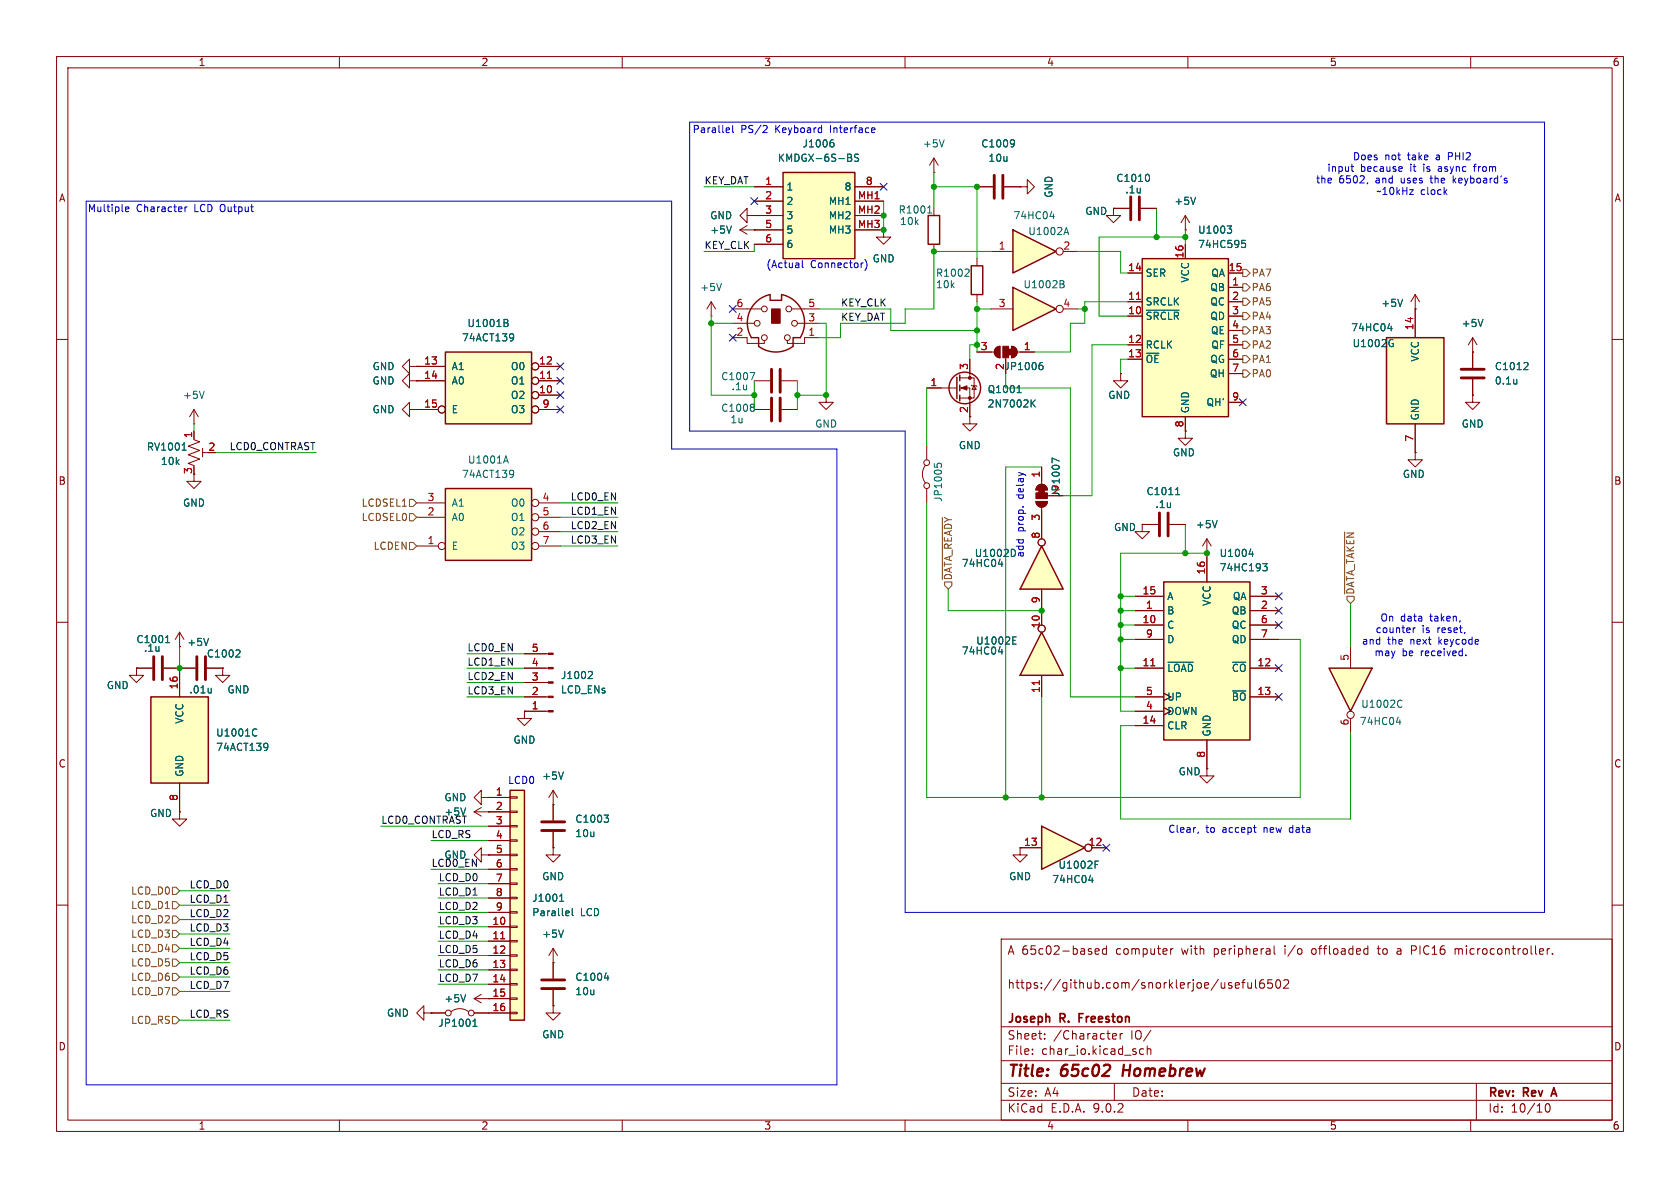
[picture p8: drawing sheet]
<svg xmlns="http://www.w3.org/2000/svg" width="297mm" height="210mm" viewBox="0 0 297 210" stroke-linecap="round" stroke-linejoin="round" font-family="sans-serif">
<g fill="none" stroke="#840000" stroke-width=".18">
<path d="M10 10h277v190h-277zM12 12h273v186h-273zM60 10v2M110 10v2M160 10v2M210 10v2M260 10v2M132.1 38.1v-1.3l-1.3 1.3 1.3 1.3v-1.3h1.2M133.3 38.1h.1M10 60h2M163.8 78.7v2.6M285 60h2"/>
<path d="M163.6 82.3a2.54 2.54 0 0 0 0 3M163.8 86.4v2.5M10 110h2M285 110h2M10 160h2M177 166h108v32h-108zM193.6 168.2l.7-.1-.1-.3-.4-.1-.2 .2 .1 .7h.5M195.6 167.8l-.4-.1-.3 .3v.4l.1 .2h.6M195.6 167.2v1.5M207 167.7v1M207.4 167.7l-.3 .1-.1 .2M217.7 173.8l-.3-.1-.2 .2v.2l.5 .2v.3h-.5"/>
<path d="M218.4 174.2l.7-.1-.1-.3-.4-.1-.2 .2 .1 .7h.5M219.5 173.7h.6M220.1 173.2l-.4 .2v1.3M220.6 173.7l.1 .9 .3 .1 .2-.1M221.2 173.7v1M222 173.2v1.3l.2 .2M223.4 173.2a.59 .59 0 0 0-.7 .6v.6l.1 .2 .4 .1 .3-.1v-.5l-.1-.3h-.4l-.3 .3M224.9 173.2h-.7l-.1 .7 .2-.1h.5l.2 .3-.1 .5-.2 .1-.6-.1M225.2 167.2v1.3l.3 .2M225.7 173.3l.2-.1a.81 .81 0 0 1 .6 .6 .81 .81 0 0 1-.3 .8l-.2 .1a.81 .81 0 0 1-.3-1.4zM227 173.3l.5-.1 .2 .1 .1 .3-.9 1.1h.9M241.4 167.7l.4 .1"/>
<path d="M241.8 168.6l-.4 .1M241.8 167.2v1.5M243.5 167.7h.5M247.5 167.7l-.5 .1M247.5 168.1h-.3a.29 .29 0 0 0-.2 .3 .29 .29 0 0 0 .2 .3h.3M249.5 167.2h.6M249.5 168h.6M257.2 167.7v1M257.8 167.8l-.3-.1-.3 .1M273.5 167.7v1M274 167.7l-.3 .1-.2 .2M274.5 168.6v.1"/>
<path d="M285 160h2M60 198v2M110 198v2M160 198v2M177 194.5h108M177 191.5h108M177 187.5h108M177 181.5h108M182.5 186.3v.1M182.5 185.5v.1M184.7 183.6v.1M184.7 182.8v.1"/>
<path d="M196.7 183.5l.2 .2 .4-.1M196.7 182.9l.2-.2h.3l.2 .2v.2l-.7 .1M197 191.5v3M198 182.7v1M198.5 182.7l-.3 .1-.2 .2M202.2 185.5l-.5-.1-.2 .3v.4l.1 .2h.6M202.8 185.5l.2-.1 .4 .1 .1 .9M202.8 184.9v1.5M210 198v2M260 198v2M261 191.5v6.5M273.3 195.2l.2-.1a.81 .81 0 0 1 .6 .6 .81 .81 0 0 1-.3 .8l-.1 .1a.81 .81 0 0 1-.4-1.4z"/>
<circle cx="163.8" cy="81.8" r=".51"/>
<circle cx="163.8" cy="85.9" r=".51"/>
</g>
<path d="M190.8 179.9h.5M191.5 179.2h-.7v1.5M274.3 193.4h.8M274.7 192.3l-.5 1.5" fill="none" stroke="#840000" stroke-width=".3"/>
<path d="M198.7 188.2l-.3 2" fill="none" stroke="#840000" stroke-width=".4"/>
<path d="M165.2 81.9v.7M165.7 82.4v-.3l.2-.2 .5 .1v.4" fill="none" stroke="#006464" stroke-width=".18"/>
<path d="M201.9 45.7h15.3v28h-15.3z" fill="#ffffc2"/>
<path d="M201.9 45.7h15.3v28h-15.3z" fill="none" stroke="#840000" stroke-width=".25"/>
<g fill="none" stroke="#840000" stroke-width=".18">
<path d="M199.4 48.3h2.5M199.4 53.3h2.5M199.4 55.9h2.5M209.5 43.2v2.5M217.2 48.3h2.5M217.2 53.3h2.5M217.2 55.9h2.5M217.2 50.8h2.5M217.2 58.4h2.5M199.4 61h2.5M199.4 63.5h2.5M209.5 76.2v1.3h1.3l-1.3 1.2-1.2-1.2h1.2"/>
<path d="M209.5 76.2h.1M209.5 73.7v2.5M217.2 61h2.5M217.2 63.5h2.5M217.2 66h2.5M217.2 71.1h2.5M201.9 92.7v1.3h1.3l-1.3 1.3-1.2-1.3h1.2M201.9 92.7h.1M201.9 92.7h2.8M206.8 92.7h2.7M213.4 97.8h.1M213.4 95.3l-.8 1.2"/>
<path d="M213.4 95.3l.7 1.2M213.4 95.3v2.5"/>
</g>
<path d="M200.9 52.9h.7" fill="none" stroke="#a90000" stroke-width=".18"/>
<path d="M216.9 39.9h.8l-.4 .5 .4 .2v.4l-.2 .2h-.4M202.7 54.8h5.8M219.5 42.5h.7M219.7 43h.3l.2 .2v.4l-.5 .2M207.8 87.4h.8M207.9 86.5l.3-.3v1.2M215.2 92l-.4 1.3" fill="none" stroke="#006464" stroke-width=".18"/>
<path d="M205 90.7v4M206.5 90.7v4" fill="none" stroke="#840000" stroke-width=".51"/>
<path d="M245.1 59.7h10.2v15.2h-10.2z" fill="#ffffc2"/>
<path d="M245.1 59.7h10.2v15.2h-10.2z" fill="none" stroke="#840000" stroke-width=".25"/>
<path d="M250.2 54.6v5.1M250.2 74.9v5.1" fill="none" stroke="#840000" stroke-width=".18"/>
<path d="M245.3 58.1h.8M245.9 57.6v.9M246 60l.3 .1M246.1 60.7h.2v.5l-.2 .1" fill="none" stroke="#006464" stroke-width=".18"/>
<path d="M234.9 118.1h7.7l-3.8 7.6z" fill="#ffffc2"/>
<path d="M234.9 118.1h7.7l-3.8 7.6z" fill="none" stroke="#840000" stroke-width=".25"/>
<g fill="none" stroke="#840000" stroke-width=".18">
<path d="M260.3 69.9v1.2h1.3l-1.3 1.3-1.2-1.3h1.2M260.3 69.9h.1M250.2 80v1.3h1.3l-1.3 1.3-1.3-1.3h1.3M250.2 80h.1M238.8 114.3v3.8M238.8 127v2.5"/>
<circle cx="238.8" cy="126.4" r=".63"/>
</g>
<path d="M246.9 127.7h.8M247.5 127.2v.9M247.5 123.8l.3 .1M247.8 124.9l-.3 .1" fill="none" stroke="#006464" stroke-width=".18"/>
<path d="M138.4 30.5h12.7v15.2h-12.7z" fill="#ffffc2"/>
<path d="M138.4 30.5h12.7v15.2h-12.7z" fill="none" stroke="#840000" stroke-width=".25"/>
<path d="M133.3 33h5.1M133.3 35.6h5.1M133.3 38.1h5.1M151.1 33h5.1M151.1 35.6h5.1M151.1 38.1h5.1M133.3 40.6h5.1M133.3 43.2h5.1M151.1 40.6h5.1" fill="none" stroke="#840000" stroke-width=".18"/>
<path d="M147 25.2h.2l.2 .2v.5l-.4 .1M147.1 24.7h.2M149.9 27.2l.6 .2v.2l-.2 .3M149.9 27.9h.4M150.3 27.9l.3 .2-.1 .3-.6 .1M151.8 27.3l-.5-.1-.2 .2v.3l.6 .3 .1 .3-.2 .2h-.5" fill="none" stroke="#006464" stroke-width=".18"/>
<path d="M184.1 146.1l7.7 3.8-7.7 3.8z" fill="#ffffc2"/>
<path d="M184.1 146.1l7.7 3.8-7.7 3.8z" fill="none" stroke="#840000" stroke-width=".25"/>
<g fill="none" stroke="#840000" stroke-width=".18">
<path d="M132.1 39.9l-1.3 .7M130.8 40.6l1.3 .8M130.8 40.6h2.5M133.3 40.6h.1M156.2 40.6v1.3h1.3l-1.3 1.3-1.3-1.3h1.3M156.2 40.6h.1M31.7 143.5v1.3h-1.2l1.2 1.3 1.3-1.3h-1.3M31.7 143.5h.1M180.3 149.9h3.8M193 149.9h2.6M74.9 179.1v-1.3l-1.2 1.3 1.2 1.2v-1.2h1.3M76.2 179.1h.1"/>
<path d="M76.2 179.1h2.5M79.8 178.8a2.54 2.54 0 0 1 3 0M83.8 179.1h2.6M83.8 176.5l1.3 .8M83.8 176.5h2.6M85.1 175.8l-1.3 .7M86.4 176.5h.1"/>
<circle cx="192.4" cy="149.9" r=".63"/>
<circle cx="79.2" cy="179.1" r=".51"/>
<circle cx="83.3" cy="179.1" r=".51"/>
</g>
<path d="M129.3 39.9l-.4 1.3M192.5 155.6h.8M193.1 155.2v.8M193.6 152.8h.4M193.6 152.2h.6M82.3 175.8l-.4 1.3M83.6 181.4h.7M83.6 180.5l.4-.3v1.2" fill="none" stroke="#006464" stroke-width=".18"/>
<path d="M26.7 123.2h10.1v15.2h-10.1z" fill="#ffffc2"/>
<path d="M26.7 123.2h10.1v15.2h-10.1z" fill="none" stroke="#840000" stroke-width=".25"/>
<path d="M196.8 36.8v1.3h1.3l-1.3 1.3-1.2-1.3h1.2M196.8 36.8h.1M34.5 118.1h-2.8v5.1M36.6 118.1h2.8M39.4 118.1v1.3h1.2l-1.2 1.3-1.3-1.3h1.3M39.4 118.1h.1M31.7 138.4v5.1M213.4 135.9v1.3h1.2l-1.2 1.2-1.3-1.2h1.3M213.4 135.9h.1M97.8 177.8v1.3h1.3l-1.3 1.2-1.3-1.2h1.3M97.8 177.8h.1" fill="none" stroke="#840000" stroke-width=".18"/>
<path d="M42.2 114.9l.2 .2v.3l-.8 .7h.8M37.3 121.7v.8M37.3 122.4h.1M45 128.8l.4 .2M45.4 130l-.4 .1M47.1 131.4l.2 .1a1.03 1.03 0 0 1-.2 1.1M47.3 131.9l-.2 .3" fill="none" stroke="#006464" stroke-width=".18"/>
<path d="M34.8 116.1v4M36.3 116.1v4" fill="none" stroke="#840000" stroke-width=".51"/>
<path d="M179.1 40.6l7.6 3.9-7.6 3.8z" fill="#ffffc2"/>
<path d="M179.1 40.6l7.6 3.9-7.6 3.8z" fill="none" stroke="#840000" stroke-width=".25"/>
<g fill="none" stroke="#840000" stroke-width=".18">
<path d="M175.3 44.5h3.8M188 44.5h2.5M183.1 88.6h2.1a1.02 1.02 0 0 1-1.1 1.1 1.02 1.02 0 0 1-1-1.1zM183.4 85.9a1.02 1.02 0 0 1 1.1-.2 1.02 1.02 0 0 1 .7 .9h-2.1zM184.1 82.6v3M184.1 89.7v3M185.2 87.6h2.8M97.8 170.2h.1M97.8 167.6l-.8 1.3M97.8 167.6l.8 1.3M97.8 167.6v2.6"/>
<circle cx="187.3" cy="44.4" r=".63"/>
</g>
<path d="M185.6 38.3h.8M186.2 37.8v.9M188.2 41.1h.6M188.5 40.2l.4 1.3M187.3 81.5l-1.3-.5v.8M99.6 164.4l-.4 1.3" fill="none" stroke="#006464" stroke-width=".18"/>
<g fill="#840000" stroke="#840000" stroke-width=".18">
<path d="M183.6 86.6h1.1v.5h-1.1z"/>
<path d="M183.4 85.9a1.02 1.02 0 0 1 1.1-.2 1.02 1.02 0 0 1 .7 .9h-2.1z"/>
<path d="M183.1 87.1h2.1v1h-2.1z"/>
<path d="M183.1 88.6h2.1a1.02 1.02 0 0 1-1.1 1.1 1.02 1.02 0 0 1-1-1.1z"/>
</g>
<path d="M184.1 111.8l3.9 7.6h-7.7z" fill="#ffffc2"/>
<path d="M184.1 111.8l3.9 7.6h-7.7z" fill="none" stroke="#840000" stroke-width=".25"/>
<g fill="none" stroke="#840000" stroke-width=".18">
<path d="M184.1 108v2.5M184.1 119.4v3.8"/>
<circle cx="184.1" cy="111.1" r=".63"/>
</g>
<path d="M183.7 120.3v.7" fill="none" stroke="#a90000" stroke-width=".18"/>
<path d="M176.5 115.2h.8M177.1 114.8v.8M179 113.2h.5M179 113.9h.7M179 112.6h.7" fill="none" stroke="#006464" stroke-width=".18"/>
<path d="M184.1 96.5l3.9 7.6h-7.7z" fill="#ffffc2"/>
<path d="M184.1 96.5l3.9 7.6h-7.7z" fill="none" stroke="#840000" stroke-width=".25"/>
<g fill="none" stroke="#840000" stroke-width=".18">
<path d="M198.1 66v1.3h1.3l-1.3 1.3-1.3-1.3h1.3M198.1 66h.1M184.1 92.7v2.6M24.1 118.1h2.8M29 118.1h2.7M184.1 104.1v3.9M97.8 139.7l-.8 1.3M97.8 139.7l.8 1.3M97.8 139.7v5.3M97.8 142.2h.1M97.8 149.9v1.2h1.3l-1.3 1.3-1.3-1.3h1.3M97.8 149.9h.1"/>
<path d="M97.8 147.1v2.8"/>
<circle cx="184.1" cy="95.9" r=".63"/>
</g>
<path d="M176.5 99.7h.8M177.1 99.3v.8M179.1 97.1l.3 .2M179.4 98.2l-.3 .2M29.3 113.6h.7M29.4 112.6l.2-.3v1.3M99.6 136.5l-.4 1.2M106.8 144.1h.8l-.4 .5M107.3 144.6l.3 .2v.3l-.3 .3" fill="none" stroke="#006464" stroke-width=".18"/>
<path d="M27.2 116.1v4M28.7 116.1v4M95.8 145.3h4M95.8 146.8h4" fill="none" stroke="#840000" stroke-width=".51"/>
<path d="M90.2 139.7h2.5v40.6h-2.5z" fill="#ffffc2"/>
<g fill="none" stroke="#840000" stroke-width=".25">
<path d="M169.2 66.7v3.8M169.7 66.3v1M169.7 68.1v1M169.7 69.9v1M90.2 139.7h2.5v40.6h-2.5z"/>
<circle cx="170.6" cy="68.6" r="2.79"/>
</g>
<g fill="none" stroke="#840000" stroke-width=".18">
<path d="M163.8 68.6h5.4M169.7 66.8h2.5v3.6h-2.5M169.7 68.6h1.7v6.3h1.3l-1.3 1.3-1.2-1.3h1.2M171.4 63.5v3.3M171.7 68.1l.1 .1h.8l.1 .1M172.2 68.2l.4 .6h-.8zM86.4 141h3.8M86.4 143.5h3.8M86.4 146.1h3.8M86.4 148.6h3.8M86.4 151.1h3.8M86.4 153.7h3.8"/>
<path d="M86.4 156.2h3.8M86.4 158.8h3.8M90.2 140.8h1.2v.3h-1.2zM90.2 143.4h1.2v.2h-1.2zM90.2 145.9h1.2v.3h-1.2zM90.2 148.5h1.2v.2h-1.2zM90.2 151h1.2v.3h-1.2zM90.2 153.5h1.2v.3h-1.2zM90.2 156.1h1.2v.2h-1.2zM90.2 158.6h1.2v.3h-1.2zM86.4 161.3h3.8M86.4 163.8h3.8"/>
<path d="M86.4 166.4h3.8M86.4 168.9h3.8M86.4 171.5h3.8M86.4 174h3.8M86.4 176.5h3.8M86.4 179.1h3.8M90.2 161.2h1.2v.2h-1.2zM90.2 163.7h1.2v.3h-1.2zM90.2 166.2h1.2v.3h-1.2zM90.2 168.8h1.2v.2h-1.2zM90.2 171.3h1.2v.3h-1.2zM90.2 173.9h1.2v.2h-1.2z"/>
<path d="M90.2 176.4h1.2v.3h-1.2zM90.2 178.9h1.2v.3h-1.2zM97.8 170.2v2.8M97.8 175v2.8"/>
</g>
<path d="M88.5 166h.7" fill="none" stroke="#a90000" stroke-width=".18"/>
<path d="M179.8 69.4h.7M180.1 68.3l.1-.2v1.3M182.5 71.2l.5 .8M183 70.7l-.7 .7M98.9 159.3h.8M99.1 158.4l.2-.3v1.2M100.2 161l.4 .1v.2l-.6 .1M100.6 161.8l-.4 .1M101.2 160.6v1.1l.1 .2M106.9 172.9h.7M107.5 172.5v.8" fill="none" stroke="#006464" stroke-width=".18"/>
<path d="M95.8 173.2h4M95.8 174.8h4" fill="none" stroke="#840000" stroke-width=".51"/>
<g fill="#840000" stroke="#840000" stroke-width=".18">
<path d="M169.9 68.6l1-.4v.8z"/>
<circle cx="171.4" cy="66.8" r=".25"/>
<circle cx="171.4" cy="70.4" r=".25"/>
</g>
<path d="M179.1 50.8l7.6 3.8-7.6 3.8z" fill="#ffffc2"/>
<path d="M164.1 38.1h2v5.1h-2zM171.7 47h2v5.1h-2zM179.1 50.8l7.6 3.8-7.6 3.8z" fill="none" stroke="#840000" stroke-width=".25"/>
<g fill="none" stroke="#840000" stroke-width=".18">
<path d="M165.1 36.8v1.3M209.5 38.1l-.7 1.3M209.5 38.1l.8 1.3M209.5 38.1v2.5M165.1 43.2v1.3M172.7 45.7v1.3M172.7 52.1v1.2M175.3 54.6h3.8M188 54.6h2.5M209.5 40.6h.1M133.3 72.4h2.8M138.2 72.4h2.8"/>
<path d="M146 69.9v1.2h1.3l-1.3 1.3-1.2-1.3h1.2M146 69.9h.1M172.7 62.2h3.1M176.1 61.5l.7-.3v2a1.02 1.02 0 0 1-.9-.6 1.02 1.02 0 0 1 .2-1.1zM177.8 63.2v2.8M178.8 61.2a1.02 1.02 0 0 1 1 1 1.02 1.02 0 0 1-1 1zM179.8 62.2h3.1M260.3 62.2v2.8M260.3 67.1v2.8M92.7 118.1h4.2M92.7 115.6h4.2M92.7 125.7h4.2"/>
<path d="M92.7 123.2h4.2M92.7 120.7h4.2M180.3 149.9v1.2h1.3l-1.3 1.3-1.2-1.3h1.2M180.3 149.9h.1"/>
<circle cx="187.3" cy="54.6" r=".63"/>
</g>
<g fill="none" stroke="#006464" stroke-width=".18">
<path d="M164 37.7h.7M164.1 36.7l.3-.3v1.3M211.4 34.9l-.5 1.2M171.1 47.6l.2 .2v.3l-.8 .7h.8M187.4 49.6l.6 .1 .1 .3-.3 .2M187.4 50.2h.4M187.8 50.2l.3 .2v.4l-.7 .1M133.1 71.4l.3 .3-.3 .3 .3 .2v.3l-.3 .2M183.9 64.6h.3l.2 .2-.1 .4-.4 .1M184.3 64.1h-.4M268.1 67v.9M268.1 67.8h.1"/>
<path d="M269.9 64.1l.2 .2v.3l-.7 .7h.7M104.2 118.7h.4l.1 .4-.8 .9h.8"/>
</g>
<g fill="#840000" stroke="#840000" stroke-width=".18">
<path d="M178.3 61.7h.5v1h-.5z"/>
<path d="M178.8 61.2a1.02 1.02 0 0 1 1 1 1.02 1.02 0 0 1-1 1z"/>
<path d="M177.3 61.2h1v2h-1z"/>
<path d="M176.1 61.5l.7-.3v2a1.02 1.02 0 0 1-.9-.6 1.02 1.02 0 0 1 .2-1.1z"/>
<path d="M96.9 125.6h.9v.3h-.9z"/>
<path d="M96.9 123.1h.9v.2h-.9z"/>
<path d="M96.9 120.5h.9v.3h-.9z"/>
<path d="M96.9 118h.9v.2h-.9z"/>
<path d="M96.9 115.4h.9v.3h-.9z"/>
</g>
<path d="M136.4 70.4v4M137.9 70.4v4M258.3 65.3h4.1M258.3 66.8h4.1" fill="none" stroke="#840000" stroke-width=".51"/>
<path d="M78.7 86.4h15.3v12.7h-15.3z" fill="#ffffc2"/>
<path d="M133.5 53.6l1.4-1.1 1.2-.4v1h2.1v-1a5.1 5.1 0 0 1 3.3 7.6h-1.3v1.5a5.1 5.1 0 0 1-6.1 0v-1.5h-1.3a5.1 5.1 0 0 1 .7-6.1zM78.7 86.4h15.3v12.7h-15.3z" fill="none" stroke="#840000" stroke-width=".25"/>
<g fill="none" stroke="#840000" stroke-width=".18">
<path d="M165.1 30.5h.1M165.1 27.9l-.8 1.3M165.1 27.9l.8 1.3M165.1 27.9v2.6M172.7 33h2.8M177.5 33h2.8M125.7 55.9h.1M125.7 53.3l-.7 1.3M125.7 53.3l.8 1.3M125.7 53.3v2.6M129.5 59.7h2.6v1h3v-.5M129.5 57.2h3.8"/>
<path d="M129.5 54.6h5.1M140 54.6h4.8M141 57.2h3.8M144.8 59.7h-2.6v1h-3v-.5M250.2 54.6h.1M250.2 52.1l-.8 1.2M250.2 52.1l.8 1.2M250.2 52.1v2.5M260.3 59.7l-.7 1.3M260.3 59.7l.8 1.3M260.3 59.7v2.5M72.4 67.3v-1.3l-1.3 1.3 1.3 1.3v-1.3h1.3"/>
<path d="M72.4 72.4v-1.3l-1.3 1.3 1.3 1.3v-1.3h1.3M73.7 67.3h.1M73.7 72.4h.1M133.3 67.3h2.8M138.2 67.3h2.8M260.3 62.2h.1M73.7 88.9h5M73.7 91.4h5M73.7 96.5h3.8M95.2 88.9h3.9M95.2 91.4h3.9M95.2 96.5h3.9"/>
<path d="M95.2 94h3.9M31.7 114.3h.1M31.7 111.8l-.7 1.2M31.7 111.8l.8 1.2M31.7 111.8v2.5M83.8 143.5l1.3 .8M83.8 143.5h2.6M85.1 142.7l-1.3 .8M86.4 143.5h.1"/>
<circle cx="133.9" cy="57.2" r=".51"/>
<circle cx="135.1" cy="54.6" r=".51"/>
<circle cx="135.1" cy="59.7" r=".51"/>
<circle cx="139.2" cy="59.7" r=".51"/>
<circle cx="139.4" cy="54.6" r=".51"/>
<circle cx="140.5" cy="57.2" r=".51"/>
<circle cx="78.1" cy="96.5" r=".63"/>
<circle cx="94.6" cy="96.5" r=".63"/>
<circle cx="94.6" cy="88.9" r=".63"/>
<circle cx="94.6" cy="91.4" r=".63"/>
<circle cx="94.6" cy="94" r=".63"/>
</g>
<g fill="none" stroke="#006464" stroke-width=".18">
<path d="M166.9 24.7l-.4 1.3M179.1 24.7l.2 .1a1.03 1.03 0 0 1-.2 1.1M179.3 25.3l-.2 .2M127.5 50.1l-.4 1.3M248 52.9l-.5 1.3M262.2 56.5l-.5 1.2M132.6 65.9h.8l-.5 1.2M89.1 81.5h.6M89.4 80.6l.5 1.3M90.6 83.1l.1 .2a1.03 1.03 0 0 1-.1 1M90.8 83.7l-.2 .2M36.9 112.8l-.5 1.3"/>
<path d="M82.3 142.8l-.4 1.3"/>
</g>
<path d="M175.8 31v4.1M177.3 31v4.1M136.4 65.3v4M137.9 65.3v4" fill="none" stroke="#840000" stroke-width=".51"/>
<path d="M136.4 54.6h1.5v2.6h-1.5z" fill="#840000" stroke="#840000" stroke-width=".18"/>
<path d="M78.7 62.2h15.3v12.7h-15.3z" fill="#ffffc2"/>
<path d="M78.7 62.2h15.3v12.7h-15.3z" fill="none" stroke="#840000" stroke-width=".25"/>
<g fill="none" stroke="#840000" stroke-width=".18">
<path d="M180.3 33h1.3v-1.2l1.3 1.2-1.3 1.3v-1.3M180.3 33h.1M196.8 36.8h2.8M201.7 36.8h2.8M34.3 77.7l1 .4-2 .8 2 .7-2 .8 2 .8-2 .7 1 .4v.3M34.3 76.2v1.3M35.8 79.2v1.6M72.4 64.8v-1.3l-1.3 1.3 1.3 1.2v-1.2h1.3M73.7 64.8h.1M73.7 64.8h5M73.7 67.3h5M73.7 72.4h3.8"/>
<path d="M95.2 64.8h3.9M95.2 67.3h3.9M95.2 72.4h3.9M95.2 69.9h3.9M34.3 83.8v1.3h1.3l-1.3 1.3-1.3-1.3h1.3M35.8 80h1M24.1 118.1v1.3h1.3l-1.3 1.3-1.2-1.3h1.2M24.1 118.1h.1M92.7 125.7v1.3h1.3l-1.3 1.3-1.3-1.3h1.3M92.7 125.7h.1M85.1 151.1v-1.2l-1.3 1.2 1.3 1.3v-1.3h1.3M85.1 141v-1.3l-1.3 1.3 1.3 1.2v-1.2h1.3"/>
<path d="M86.4 151.1h.1M86.4 141h.1"/>
<circle cx="78.1" cy="72.4" r=".63"/>
<circle cx="94.6" cy="72.4" r=".63"/>
<circle cx="94.6" cy="69.8" r=".63"/>
<circle cx="94.6" cy="64.8" r=".63"/>
<circle cx="94.6" cy="67.3" r=".63"/>
</g>
<path d="M96.8 66.9h.7" fill="none" stroke="#a90000" stroke-width=".18"/>
<path d="M202.9 30.8a.79 .79 0 0 1 0 1.3M89.1 56.5l.6 .1 .1 .2-.3 .3M89.1 57.1h.4M89.5 57.1l.3 .2v.3l-.7 .1M90.6 59l.1 .1a1.03 1.03 0 0 1-.1 1.1M90.8 59.5l-.2 .3M32.2 79.6h.7M32.4 78.5l.2-.2v1.3" fill="none" stroke="#006464" stroke-width=".18"/>
<path d="M199.9 34.8v4.1M201.4 34.8v4.1" fill="none" stroke="#840000" stroke-width=".51"/>
<path d="M205.7 102.9h15.3v27.9h-15.3z" fill="#ffffc2"/>
<path d="M205.7 102.9h15.3v27.9h-15.3z" fill="none" stroke="#840000" stroke-width=".25"/>
<g fill="none" stroke="#840000" stroke-width=".18">
<path d="M133.3 38.1h.1M133.3 33h5.1M133.3 35.6h5.1M133.3 38.1h5.1M151.1 33h5.1M151.1 35.6h5.1M151.1 38.1h5.1M172.7 33h2.8M177.5 33h2.8M180.3 33h.1M196.8 36.8h.1M196.8 36.8h2.8"/>
<path d="M201.7 36.8h2.8M133.3 40.6h.1M133.3 40.6h5.1M133.3 43.2h5.1M151.1 40.6h5.1M156.2 40.6h.1M199.4 48.3h2.5M199.4 53.3h2.5M199.4 55.9h2.5M209.5 40.6h.1M209.5 43.2v2.5M217.2 48.3h2.5"/>
<path d="M217.2 53.3h2.5M217.2 55.9h2.5M217.2 50.8h2.5M217.2 58.4h2.5M250.2 54.6h.1M250.2 54.6v5.1M34.3 74.9h.1M34.3 72.4l-.8 1.3M34.3 72.4l.8 1.3M34.3 72.4v2.5M34.3 76.2v1.3M73.7 72.4h.1"/>
<path d="M73.7 67.3h.1M73.7 64.8h.1M73.7 64.8h5M73.7 67.3h5M73.7 72.4h3.8M95.2 64.8h3.9M95.2 67.3h3.9M95.2 72.4h3.9M95.2 69.9h3.9M163.8 68.6h2.6M171.4 63.5v2.5M171.4 71.1v2.6"/>
<path d="M172.7 62.2h2.6M177.8 63.5v2.5M180.3 62.2h2.6M198.1 66h.1M199.4 61h2.5M199.4 63.5h2.5M209.5 76.2h.1M209.5 73.7v2.5M217.2 61h2.5M217.2 63.5h2.5M217.2 66h2.5M217.2 71.1h2.5"/>
<path d="M250.2 74.9v5.1M260.3 62.2h.1M260.3 69.9h.1M260.3 62.2v2.8M260.3 67.1v2.8M184.1 82.6v2.5M184.1 90.2v5.1M185.4 87.6h2.6M201.9 92.7h.1M201.9 92.7h2.8M206.8 92.7h2.7M213.4 97.8h.1"/>
<path d="M213.4 97.8v5.1M250.2 80h.1M24.1 118.1h.1M24.1 118.1h2.8M29 118.1h5.5M31.7 114.3h.1M31.7 118.1v5.1M36.6 118.1h2.8M39.4 118.1h.1M92.7 118.1h3.8M92.7 115.6h3.8M184.1 104.1v6.4"/>
<path d="M184.1 119.4v3.8M200.7 105.4h5M200.7 108h5M200.7 110.5h5M200.7 113h5M200.7 118.1h5M221 105.4h5.1M221 108h5.1M221 110.5h5.1M221 113h5.1M221 118.1h5.1M31.7 138.4v5.1"/>
<path d="M92.7 125.7h.1M92.7 123.2h3.8M92.7 125.7h3.8M92.7 120.7h3.8M200.7 123.2h5M200.7 125.7h5M200.7 128.3h5M205.7 122.6l1.3 .6-1.3 .6M205.7 125.1l1.3 .6-1.3 .7M213.4 135.9h.1M213.4 130.8v5.1M221 123.2h5.1"/>
<path d="M31.7 143.5h.1M86.4 143.5h.1M86.4 151.1h.1M86.4 141h.1M86.4 141h3.8M86.4 143.5h3.8M86.4 146.1h3.8M86.4 148.6h3.8M86.4 151.1h3.8M86.4 153.7h3.8M86.4 156.2h3.8M86.4 158.8h3.8"/>
<path d="M97.8 149.9h.1M97.8 142.2h.1M97.8 142.2v2.8M97.8 147.1v2.8M180.3 149.9h.1M180.3 149.9h3.8M193 149.9h2.6M76.2 179.1h.1M76.2 179.1h2.5M83.8 179.1h6.4M86.4 176.5h.1M86.4 161.3h3.8"/>
<path d="M86.4 163.8h3.8M86.4 166.4h3.8M86.4 168.9h3.8M86.4 171.5h3.8M86.4 174h3.8M86.4 176.5h3.8M97.8 177.8h.1M97.8 170.2h.1M97.8 170.2v2.8M97.8 175v2.8"/>
<circle cx="78.1" cy="72.4" r=".63"/>
<circle cx="94.6" cy="72.4" r=".63"/>
<circle cx="94.6" cy="69.8" r=".63"/>
<circle cx="94.6" cy="64.8" r=".63"/>
<circle cx="94.6" cy="67.3" r=".63"/>
<circle cx="184.1" cy="95.9" r=".63"/>
<circle cx="184.1" cy="111.1" r=".63"/>
<circle cx="192.4" cy="149.9" r=".63"/>
</g>
<g fill="none" stroke="#006464" stroke-width=".18">
<path d="M129.3 39.9l-.4 1.3M147 25.2h.2l.2 .2v.5l-.4 .1M147.1 24.7h.2M149.9 27.2l.6 .2v.2l-.2 .3M149.9 27.9h.4M150.3 27.9l.3 .2-.1 .3-.6 .1M151.8 27.3l-.5-.1-.2 .2v.3l.6 .3 .1 .3-.2 .2h-.5M179.1 24.7l.2 .1a1.03 1.03 0 0 1-.2 1.1M179.3 25.3l-.2 .2M202.9 30.8a.79 .79 0 0 1 0 1.3M211.4 34.9l-.5 1.2M216.9 39.9h.8l-.4 .5 .4 .2v.4l-.2 .2h-.4"/>
<path d="M89.1 56.5l.6 .1 .1 .2-.3 .3M89.1 57.1h.4M89.5 57.1l.3 .2v.3l-.7 .1M90.6 59l.1 .1a1.03 1.03 0 0 1-.1 1.1M90.8 59.5l-.2 .3M202.7 54.8h5.8M219.5 42.5h.7M219.7 43h.3l.2 .2v.4l-.5 .2M245.3 58.1h.8M245.9 57.6v.9M248 52.9l-.5 1.3M262.2 56.5l-.5 1.2"/>
<path d="M32.2 79.6h.7M32.4 78.5l.2-.2v1.3M36.1 69.2l-.4 1.2M179.8 69.4h.7M180.1 68.3l.1-.2v1.3M182.5 71.2l.5 .8M183 70.7l-.7 .7M183.9 64.6h.3l.2 .2-.1 .4-.4 .1M184.3 64.1h-.4M246 60l.3 .1M246.1 60.7h.2v.5l-.2 .1M268.1 67v.9"/>
<path d="M268.1 67.8h.1M269.9 64.1l.2 .2v.3l-.7 .7h.7M176.5 99.7h.8M177.1 99.3v.8M179.1 97.1l.3 .2M179.4 98.2l-.3 .2M187.3 81.5l-1.3-.5v.8M207.8 87.4h.8M207.9 86.5l.3-.3v1.2M215.2 92l-.4 1.3M220.8 97.9h.8M221.4 97.5v.9"/>
<path d="M223.2 99.6h.8l-.4 .5 .4 .1v.5l-.2 .2h-.4M29.3 113.6h.7M29.4 112.6l.2-.3v1.3M36.9 112.8l-.5 1.3M42.2 114.9l.2 .2v.3l-.8 .7h.8M104.2 118.7h.4l.1 .4-.8 .9h.8M176.5 115.2h.8M177.1 114.8v.8M179 113.2h.5M179 113.9h.7M179 112.6h.7M206.5 117.1h4.4"/>
<path d="M37.3 121.7v.8M37.3 122.4h.1M45 128.8l.4 .2M45.4 130l-.4 .1M47.1 131.4l.2 .1a1.03 1.03 0 0 1-.2 1.1M47.3 131.9l-.2 .3M99.6 136.5l-.4 1.2M82.3 142.8l-.4 1.3M98.9 159.3h.8M99.1 158.4l.2-.3v1.2M106.8 144.1h.8l-.4 .5M107.3 144.6l.3 .2v.3l-.3 .3"/>
<path d="M192.5 155.6h.8M193.1 155.2v.8M193.6 152.8h.4M193.6 152.2h.6M82.3 175.8l-.4 1.3M99.6 164.4l-.4 1.3M100.2 161l.4 .1v.2l-.6 .1M100.6 161.8l-.4 .1M101.2 160.6v1.1l.1 .2M106.9 172.9h.7M107.5 172.5v.8M83.6 181.4h.7"/>
<path d="M83.6 180.5l.4-.3v1.2"/>
</g>
<path d="M200.9 52.9h.7M96.8 66.9h.7M203.4 117.7h.8M183.7 120.3v.7M88.5 166h.7" fill="none" stroke="#a90000" stroke-width=".18"/>
<g fill="none" stroke="#725600" stroke-width=".18">
<path d="M219.7 57.8h.6l.7 .6-.7 .7h-.6zM219.7 55.2h.6l.7 .7-.7 .6h-.6zM219.7 47.6h.6l.7 .7-.7 .6h-.6zM219.7 52.7h.6l.7 .6-.7 .7h-.6zM219.7 50.2h.6l.7 .6-.7 .6h-.6zM219.7 60.3h.6l.7 .7-.7 .6h-.6zM219.7 62.9h.6l.7 .6-.7 .6h-.6zM219.7 65.4h.6l.7 .6-.7 .7h-.6zM72.4 95.9h.6l.7 .6-.7 .7h-.6zM72.4 88.3h.6l.7 .6-.7 .6h-.6zM72.4 90.8h.6l.7 .6-.7 .7h-.6zM166.6 91.5v11"/>
<path d="M237.7 94.1v10.9M167 102.9h1.3v.6l-.7 .6-.6-.6zM238.1 105.4h1.3v.6l-.6 .7-.7-.7zM30.5 156.8h.6l.6 .7-.6 .6h-.6zM30.5 159.4h.6l.6 .6-.6 .7h-.6zM30.5 179.7h.6l.6 .6-.6 .7h-.6zM30.5 169.5h.6l.6 .7-.6 .6h-.6zM30.5 164.5h.6l.6 .6-.6 .6h-.6zM30.5 172.1h.6l.6 .6-.6 .7h-.6zM30.5 174.6h.6l.6 .7-.6 .6h-.6zM30.5 167h.6l.6 .6-.6 .7h-.6zM30.5 161.9h.6l.6 .7-.6 .6h-.6z"/>
</g>
<g fill="none" stroke="#0000c2" stroke-width=".18">
<path d="M15.2 35.6h103.5v43.8h29.3v112.4h-132.8zM22.2 37l.6-.1-.1-.3h-.3l-.2 .1v.7h.5M32.7 36.6v.8M33.1 36.6l-.4 .2M121.9 21.6h151.1v139.7h-113v-85.1h-38.1zM128.6 22.6l.3 .1 .1 .2-.6 .1M128.9 23.4h-.3M129.5 22.2v1.1l.2 .1M135.1 22.2h.4l.1 .3-.8 .9h.8M145.1 22.6l.1 .1M145.2 22.2v1.2M145.2 23.4h-.1"/>
<path d="M154.3 22.6l.3 .1 .1 .2-.6 .1M154.6 23.4h-.3M238.8 29.4h.5M239 29v1.1l.3 .2M241.8 32.3l-.1 .2M247.7 29.4l.2 .4-.6 .1M247.8 30.2l-.1 .1M249.2 33.5h.7l-.7 .9h.7M255.4 33.9l.4 .5M255.8 33.5l-.5 .5M256.9 31.1v1.2M257.4 31.5l-.5 .5"/>
<path d="M260.5 29.4h.5M260.7 29.1v1.2M141.8 46v1.1l.2 .2M152.5 46.5h.1M152.9 45.9a1.46 1.46 0 0 1 0 1.9M249.8 111v.8M250.2 111l-.4 .2M259.1 115.8v.1M211.9 147.1l-.2 .2M221.6 146.3h.5M222 147.1h.1"/>
</g>
<g fill="none" stroke="#009600" stroke-width=".18">
<path d="M124.5 33h8.8M156.2 35.6v5M165.1 30.5v6.3M165.1 33h7.6v12.7M204.5 36.8v5.1M125.7 55.9v14h7.6M125.7 57.2h3.8M133.3 43.2v1.3h-8.8M144.8 57.2h1.2v12.7h-5M144.8 54.6h12.7v3.8h15.2M172.7 53.3v8.9M172.7 54.6h2.6"/>
<path d="M175.3 44.5h-10.2v10.1h-5.1v2.6h-11.4v2.5h-3.8M190.5 44.5h7.6v3.8h1.3M190.5 54.6h1.3M199.4 53.3h-7.6v3.9h-2.6v5h-6.3M209.5 40.6v2.6M209.5 41.9h-15.2v14h5.1M34.3 74.9v1.3M133.3 67.3v5.1M141 67.3v5.1M163.8 68.6v10.1M172.7 61h-1.3v2.5M177.8 66v2.6h11.4v54.6h11.5"/>
<path d="M199.4 63.5h-1.3v2.5M199.4 61h-6.4v26.6h-5M38.1 80h17.8M99.1 94h10.1M99.1 88.9h10.1M99.1 91.4h10.1M99.1 96.5h10.1M163.8 88.9v52.1h66.1v-28h-3.8M184.1 82.6h-6.3v58.4M209.5 92.7v5.1M213.4 97.8h-15.3v27.9h2.6M31.7 114.3v3.8"/>
<path d="M82.5 118.1h10.2M82.5 115.6h10.2M167.6 104.1v3.9h16.5M198.1 118.1h2.6M198.1 113h2.6M198.1 110.5h2.6M198.1 105.4h2.6M198.1 108h2.6M238.8 106.7v7.6M82.5 123.2h10.2M82.5 120.7h10.2M184.1 123.2v17.8"/>
<path d="M200.7 128.3h-2.6v16.5h40.7v-15.3M31.7 157.5h8.9M67.3 146.1h19.1M76.2 148.6h10.2M76.2 153.7h10.2M77.5 156.2h8.9M77.5 158.8h8.9M31.7 170.2h8.9M31.7 167.6h8.9M31.7 162.6h8.9M31.7 175.3h8.9M31.7 172.7h8.9"/>
<path d="M31.7 160h8.9M31.7 165.1h8.9M77.5 171.5h8.9M77.5 174h8.9M77.5 168.9h8.9M77.5 163.8h8.9M77.5 161.3h8.9M77.5 166.4h8.9M31.7 180.3h8.9"/>
</g>
<g fill="none" stroke="#000084" stroke-width=".18">
<path d="M132.7 35l1.3 1.2M134 35l-1.3 1.2M155.6 32.4l1.2 1.2M156.8 32.4l-1.2 1.2M128.9 59.1l1.2 1.2M128.9 54l1.2 1.2M130.1 59.1l-1.2 1.2M130.1 54l-1.2 1.2M98.5 71.8l1.2 1.2M98.5 66.7l1.2 1.2M98.5 69.2l1.2 1.3M98.5 64.2l1.2 1.2"/>
<path d="M99.7 71.8l-1.2 1.2M99.7 66.7l-1.2 1.2M99.7 69.2l-1.2 1.3M99.7 64.2l-1.2 1.2M219.1 70.5l1.2 1.2M220.3 70.5l-1.2 1.2M225.5 107.3l1.2 1.3M225.5 109.9l1.2 1.2M225.5 104.8l1.2 1.2M225.5 117.5l1.2 1.2M226.7 107.3l-1.2 1.3M226.7 109.9l-1.2 1.2"/>
<path d="M226.7 104.8l-1.2 1.2M226.7 117.5l-1.2 1.2M225.5 122.6l1.2 1.2M226.7 122.6l-1.2 1.2M195 149.3l1.2 1.2M196.2 149.3l-1.2 1.2"/>
</g>
<g fill="#009600" stroke="#009600" stroke-width=".18">
<circle cx="209.5" cy="41.9" r=".46"/>
<circle cx="165.1" cy="44.5" r=".46"/>
<circle cx="204.5" cy="41.9" r=".46"/>
<circle cx="165.1" cy="33" r=".46"/>
<circle cx="209.5" cy="97.8" r=".46"/>
<circle cx="213.4" cy="97.8" r=".46"/>
<circle cx="198.1" cy="110.5" r=".46"/>
<circle cx="198.1" cy="118.1" r=".46"/>
<circle cx="184.1" cy="141" r=".46"/>
<circle cx="177.8" cy="141" r=".46"/>
<circle cx="198.1" cy="113" r=".46"/>
<circle cx="198.1" cy="105.4" r=".46"/>
<circle cx="198.1" cy="108" r=".46"/>
<circle cx="184.1" cy="108" r=".46"/>
<circle cx="172.7" cy="33" r=".46"/>
<circle cx="172.7" cy="58.4" r=".46"/>
<circle cx="172.7" cy="61" r=".46"/>
<circle cx="191.8" cy="54.6" r=".46"/>
<circle cx="172.7" cy="54.6" r=".46"/>
<circle cx="156.2" cy="38.1" r=".46"/>
<circle cx="156.2" cy="40.6" r=".46"/>
<circle cx="125.7" cy="57.2" r=".46"/>
<circle cx="141" cy="69.9" r=".46"/>
<circle cx="133.3" cy="69.9" r=".46"/>
<circle cx="146" cy="69.9" r=".46"/>
<circle cx="31.7" cy="118.1" r=".46"/>
</g>
<g font-size="2.8" fill="#840000">
<text x="178" y="190.9">Title:</text>
<text x="187.7" y="190.9">65c02</text>
<text x="199.3" y="190.9">Homebrew</text>
</g>
<g font-size="2.1" fill="#840000">
<text x="178" y="169">A 65c02-based</text>
<text x="197.3" y="169">computer</text>
<text x="209" y="169">with</text>
<text x="214.8" y="169">peripheral</text>
<text x="227.5" y="169">i/o</text>
<text x="232.4" y="169">offloaded</text>
<text x="244.3" y="169">to</text>
<text x="247.8" y="169">a</text>
<text x="250.5" y="169">PIC16</text>
<text x="258.4" y="169">microcontroller.</text>
<text x="178" y="175">https://github.com/snorklerjoe/useful6502</text>
<text x="178" y="184">Sheet:</text>
<text x="178" y="181.2">Joseph</text>
<text x="186.2" y="184">/Character</text>
<text x="187.5" y="181.2">R.</text>
<text x="191.4" y="181.2">Freeston</text>
<text x="200" y="184">IO/</text>
<text x="178" y="186.7">File:</text>
<text x="184.1" y="186.7">char_io.kicad_sch</text>
<text x="178" y="196.9">KiCad</text>
<text x="178" y="194.1">Size:</text>
<text x="184.7" y="194.1">A4</text>
<text x="185.7" y="196.9">E.D.A.</text>
<text x="193.3" y="196.9">9.0.2</text>
<text x="200" y="194.1">Date:</text>
<text x="263" y="194.3">Rev:</text>
<text x="263" y="196.9">Id:</text>
<text x="267.1" y="196.9">10/10</text>
<text x="269.4" y="194.3">Rev</text>
<text x="275.1" y="194.3">A</text>
</g>
<g font-size="1.8" fill="#840000">
<text x="35" y="11.9">1</text>
<text x="85" y="11.9">2</text>
<text x="135" y="11.9">3</text>
<text x="185" y="11.9">4</text>
<text x="235" y="11.9">5</text>
<text x="285" y="11.9">6</text>
<text x="10.3" y="35.9">A</text>
<text x="285.3" y="35.9">A</text>
<text x="10.3" y="85.9">B</text>
<text x="285.3" y="85.9">B</text>
<text x="10.3" y="135.9">C</text>
<text x="285.3" y="135.9">C</text>
<text x="10.3" y="185.9">D</text>
<text x="285.3" y="185.9">D</text>
<text x="35" y="199.9">1</text>
<text x="85" y="199.9">2</text>
<text x="135" y="199.9">3</text>
<text x="185" y="199.9">4</text>
<text x="235" y="199.9">5</text>
<text x="285" y="199.9">6</text>
</g>
<g font-size="1.8" fill="#0000c2">
<text x="122.3" y="23.7">Parallel</text>
<text x="131" y="23.7">PS/2</text>
<text x="137.1" y="23.7">Keyboard</text>
<text x="147" y="23.7">Interface</text>
<text x="239.1" y="28.5">Does</text>
<text x="244.8" y="28.5">not</text>
<text x="249" y="28.5">take</text>
<text x="254.2" y="28.5">a</text>
<text x="256.5" y="28.5">PHI2</text>
<text x="232.6" y="32.6">the</text>
<text x="234.6" y="30.6">input</text>
<text x="236.7" y="32.6">6502,</text>
<text x="240.5" y="30.6">because</text>
<text x="243.2" y="34.7">~10kHz</text>
<text x="243.3" y="32.6">and</text>
<text x="247.9" y="32.6">uses</text>
<text x="249.4" y="30.6">it</text>
<text x="251.1" y="34.7">clock</text>
<text x="251.9" y="30.6">is</text>
<text x="253.4" y="32.6">the</text>
<text x="254.7" y="30.6">async</text>
<text x="257.5" y="32.6">keyboard's</text>
<text x="261.3" y="30.6">from</text>
<text x="15.4" y="37.7">Multiple</text>
<text x="24.1" y="37.7">Character</text>
<text x="34.5" y="37.7">LCD Output</text>
<text x="135.4" y="47.6">(Actual</text>
<text x="143.3" y="47.6">Connector)</text>
<text x="181.2" y="88" transform="rotate(-90 181.2 88)">delay</text>
<text x="181.2" y="94" transform="rotate(-90 181.2 94)">prop.</text>
<text x="243.1" y="112.1">counter</text>
<text x="243.9" y="110.1">On</text>
<text x="247.6" y="110.1">data</text>
<text x="251.4" y="112.1">is</text>
<text x="252.9" y="110.1">taken,</text>
<text x="254.2" y="112.1">reset,</text>
<text x="240.7" y="114.2">and</text>
<text x="242.9" y="116.2">may</text>
<text x="245.3" y="114.2">the</text>
<text x="247.9" y="116.2">be</text>
<text x="249.4" y="114.2">next</text>
<text x="251.3" y="116.2">received.</text>
<text x="254.6" y="114.2">keycode</text>
<text x="89.7" y="138.8">LCD0</text>
<text x="206.4" y="147.4">Clear,</text>
<text x="213.2" y="147.4">to</text>
<text x="216.2" y="147.4">accept</text>
<text x="223.7" y="147.4">new</text>
<text x="228.4" y="147.4">data</text>
</g>
<g font-size="1.8" fill="#006464">
<text x="137.4" y="28.8">KMDGX-6S-BS</text>
<text x="141.8" y="26.3">J1006</text>
<text x="163.1" y="26.3">+5V</text>
<text x="173.4" y="26.3">C1009</text>
<text x="174.6" y="28.8">10u</text>
<text x="138.9" y="33.9">1</text>
<text x="149.2" y="33.9">8</text>
<text x="186.3" y="35.1" transform="rotate(-90 186.3 35.1)">GND</text>
<text x="197.3" y="32.4">C1010</text>
<text x="198.8" y="34.4">.1u</text>
<text x="125.5" y="39">GND</text>
<text x="125.5" y="41.5">+5V</text>
<text x="138.9" y="36.4">2</text>
<text x="138.9" y="39">3</text>
<text x="138.9" y="41.5">5</text>
<text x="146.4" y="36.4">MH1</text>
<text x="146.4" y="39">MH2</text>
<text x="146.4" y="41.5">MH3</text>
<text x="158.8" y="37.9">R1001</text>
<text x="159" y="40">10k</text>
<text x="179.1" y="39">74HC04</text>
<text x="181.7" y="41.8">U1002A</text>
<text x="191.8" y="38.2">GND</text>
<text x="207.5" y="36.4">+5V</text>
<text x="211.7" y="41.5">U1003</text>
<text x="138.9" y="44">6</text>
<text x="154.2" y="46.6">GND</text>
<text x="211.7" y="44">74HC595</text>
<text x="123.7" y="51.7">+5V</text>
<text x="165.4" y="51.2">10k</text>
<text x="165.4" y="49.1">R1002</text>
<text x="180.8" y="51.2">U1002B</text>
<text x="202.4" y="49.1">SER</text>
<text x="210.4" y="50.1" transform="rotate(-90 210.4 50.1)">VCC</text>
<text x="213.9" y="51.7">QB</text>
<text x="214" y="49.1">QA</text>
<text x="82.5" y="58">U1001B</text>
<text x="202.4" y="54.2">SRCLK</text>
<text x="202.4" y="56.7">~{SRCLR}</text>
<text x="213.9" y="54.2">QC</text>
<text x="213.9" y="56.7">QD</text>
<text x="214" y="59.3">QE</text>
<text x="238.8" y="58.8">74HC04</text>
<text x="244.1" y="54.5">+5V</text>
<text x="258.3" y="58">+5V</text>
<text x="65.8" y="65.6">GND</text>
<text x="79.8" y="65.6">A1</text>
<text x="81.6" y="60.6">74ACT139</text>
<text x="90.2" y="65.6">O0</text>
<text x="177.5" y="65.6">JP1006</text>
<text x="202.4" y="61.8">RCLK</text>
<text x="202.4" y="64.4">~{OE}</text>
<text x="213.9" y="64.4">QG</text>
<text x="214" y="61.8">QF</text>
<text x="239" y="61.6">U1002G</text>
<text x="251.1" y="64" transform="rotate(-90 251.1 64)">VCC</text>
<text x="264.2" y="65.6">C1012</text>
<text x="32.3" y="70.7">+5V</text>
<text x="65.8" y="68.2">GND</text>
<text x="79.8" y="68.2">A0</text>
<text x="90.2" y="68.2">O1</text>
<text x="90.2" y="70.7">O2</text>
<text x="127.4" y="67.4">C1007</text>
<text x="129.2" y="69.2">.1u</text>
<text x="174.5" y="69.7">Q1001</text>
<text x="195.8" y="70.7">GND</text>
<text x="213.2" y="72">QH'</text>
<text x="213.8" y="66.9">QH</text>
<text x="264.2" y="68.2">0.1u</text>
<text x="65.8" y="73.3">GND</text>
<text x="79.8" y="73.3">E</text>
<text x="90.2" y="73.3">O3</text>
<text x="127.4" y="73">C1008</text>
<text x="129" y="75">1u</text>
<text x="144" y="75.8">GND</text>
<text x="174.5" y="72.2">2N7002K</text>
<text x="210.4" y="73.2" transform="rotate(-90 210.4 73.2)">GND</text>
<text x="251.1" y="74.4" transform="rotate(-90 251.1 74.4)">GND</text>
<text x="258.3" y="75.8">GND</text>
<text x="25.9" y="79.9">RV1001</text>
<text x="28.3" y="82.4">10k</text>
<text x="82.6" y="82.1">U1001A</text>
<text x="169.4" y="79.6">GND</text>
<text x="207.3" y="80.9">GND</text>
<text x="32.3" y="89.8">GND</text>
<text x="79.8" y="89.8">A1</text>
<text x="81.6" y="84.7">74ACT139</text>
<text x="90.2" y="89.8">O0</text>
<text x="166.7" y="88.8" transform="rotate(-90 166.7 88.8)">JP1005</text>
<text x="187.6" y="88" transform="rotate(-90 187.6 88)">JP1007</text>
<text x="202.6" y="87.7">C1011</text>
<text x="247.9" y="84.7">GND</text>
<text x="79.8" y="92.3">A0</text>
<text x="90.2" y="92.3">O1</text>
<text x="90.2" y="94.8">O2</text>
<text x="196.8" y="94.1">GND</text>
<text x="204.2" y="90">.1u</text>
<text x="211.3" y="93.6">+5V</text>
<text x="79.8" y="97.4">E</text>
<text x="90.2" y="97.4">O3</text>
<text x="169.9" y="100.4">74HC04</text>
<text x="172.2" y="98.7">U1002D</text>
<text x="181.2" y="98.7" transform="rotate(-90 181.2 98.7)">add</text>
<text x="215.5" y="98.7">U1004</text>
<text x="215.5" y="101.2">74HC193</text>
<text x="206.2" y="106.3">A</text>
<text x="214.2" y="107.2" transform="rotate(-90 214.2 107.2)">VCC</text>
<text x="217.8" y="106.3">QA</text>
<text x="24" y="113.9">C1001</text>
<text x="206.2" y="108.8">B</text>
<text x="206.2" y="111.4">C</text>
<text x="206.2" y="113.9">D</text>
<text x="217.7" y="108.8">QB</text>
<text x="217.7" y="111.4">QC</text>
<text x="217.7" y="113.9">QD</text>
<text x="25.3" y="115.4">.1u</text>
<text x="33" y="114.4">+5V</text>
<text x="36.5" y="116.4">C1002</text>
<text x="169.9" y="115.9">74HC04</text>
<text x="172.5" y="114.1">U1002E</text>
<text x="206.2" y="119">~{LOAD}</text>
<text x="217.7" y="119">~{CO}</text>
<text x="18.8" y="122">GND</text>
<text x="33.4" y="122.8">.01u</text>
<text x="40.1" y="122.8">GND</text>
<text x="99.1" y="122.8">LCD_ENs</text>
<text x="99.1" y="120.2">J1002</text>
<text x="206.2" y="124.1">UP</text>
<text x="217.7" y="124.1">~{BO}</text>
<text x="240.5" y="125.3">U1002C</text>
<text x="32.6" y="128" transform="rotate(-90 32.6 128)">VCC</text>
<text x="38.1" y="130.4">U1001C</text>
<text x="90.7" y="131.7">GND</text>
<text x="206.2" y="126.6">DOWN</text>
<text x="206.2" y="129.1">CLR</text>
<text x="214.2" y="130.3" transform="rotate(-90 214.2 130.3)">GND</text>
<text x="240.3" y="128.4">74HC04</text>
<text x="32.6" y="137.4" transform="rotate(-90 32.6 137.4)">GND</text>
<text x="38.1" y="132.9">74ACT139</text>
<text x="208.3" y="137.3">GND</text>
<text x="78.5" y="141.8">GND</text>
<text x="95.8" y="138">+5V</text>
<text x="26.4" y="144.6">GND</text>
<text x="78.5" y="144.4">+5V</text>
<text x="101.6" y="145.6">C1003</text>
<text x="101.6" y="148.2">10u</text>
<text x="78.5" y="152">GND</text>
<text x="95.8" y="155.8">GND</text>
<text x="178.3" y="155.8">GND</text>
<text x="187" y="153.8">U1002F</text>
<text x="94" y="159.6">J1001</text>
<text x="185.9" y="156.3">74HC04</text>
<text x="94" y="162.2">Parallel</text>
<text x="95.8" y="166">+5V</text>
<text x="102.6" y="162.2">LCD</text>
<text x="101.6" y="173.6">C1004</text>
<text x="68.3" y="179.9">GND</text>
<text x="78.5" y="177.4">+5V</text>
<text x="101.6" y="176.1">10u</text>
<text x="77.4" y="181.7">JP1001</text>
<text x="95.8" y="183.7">GND</text>
</g>
<g font-size="1.8" fill="#0f0f0f">
<text x="124.5" y="32.7">KEY_DAT</text>
<text x="124.5" y="44.1">KEY_CLK</text>
<text x="148.6" y="56.8">KEY_DAT</text>
<text x="148.6" y="54.3">KEY_CLK</text>
<text x="40.5" y="79.7">LCD0_CONTRAST</text>
<text x="100.8" y="88.6">LCD0_EN</text>
<text x="100.8" y="93.6">LCD2_EN</text>
<text x="100.8" y="91.1">LCD1_EN</text>
<text x="100.8" y="96.2">LCD3_EN</text>
<text x="82.5" y="115.2">LCD0_EN</text>
<text x="82.5" y="117.8">LCD1_EN</text>
<text x="82.5" y="122.8">LCD3_EN</text>
<text x="82.5" y="120.3">LCD2_EN</text>
<text x="67.3" y="145.7">LCD0_CONTRAST</text>
<text x="76.2" y="148.2">LCD_RS</text>
<text x="76.2" y="153.3">LCD0_EN</text>
<text x="77.5" y="155.9">LCD_D0</text>
<text x="33.4" y="157.1">LCD_D0</text>
<text x="33.4" y="159.7">LCD_D1</text>
<text x="77.5" y="158.4">LCD_D1</text>
<text x="77.5" y="160.9">LCD_D2</text>
<text x="33.4" y="164.8">LCD_D3</text>
<text x="33.4" y="162.2">LCD_D2</text>
<text x="33.4" y="167.3">LCD_D4</text>
<text x="77.5" y="166">LCD_D4</text>
<text x="77.5" y="163.5">LCD_D3</text>
<text x="33.4" y="172.4">LCD_D6</text>
<text x="33.4" y="169.8">LCD_D5</text>
<text x="77.5" y="171.1">LCD_D6</text>
<text x="77.5" y="173.6">LCD_D7</text>
<text x="77.5" y="168.6">LCD_D5</text>
<text x="33.4" y="180">LCD_RS</text>
<text x="33.4" y="174.9">LCD_D7</text>
</g>
<g font-size="1.8" fill="#a90000">
<text x="135.2" y="32.8">1</text>
<text x="135.2" y="35.3">2</text>
<text x="151.6" y="35.3">MH1</text>
<text x="153" y="32.8">8</text>
<text x="135.2" y="37.8">3</text>
<text x="135.2" y="40.4">5</text>
<text x="151.6" y="37.8">MH2</text>
<text x="151.6" y="40.4">MH3</text>
<text x="135.2" y="42.9">6</text>
<text x="176.5" y="44.2">1</text>
<text x="187.9" y="44.2">2</text>
<text x="209.3" y="45.8" transform="rotate(-90 209.3 45.8)">16</text>
<text x="199.3" y="48">14</text>
<text x="199.3" y="53.1">11</text>
<text x="217.1" y="48">15</text>
<text x="217.7" y="50.5">1</text>
<text x="217.7" y="53.1">2</text>
<text x="130.1" y="54.4">6</text>
<text x="130.1" y="56.9">4</text>
<text x="130.1" y="59.4">2</text>
<text x="142.8" y="54.4">5</text>
<text x="142.8" y="56.9">3</text>
<text x="142.8" y="59.4">1</text>
<text x="176.5" y="54.4">3</text>
<text x="187.9" y="54.4">4</text>
<text x="199.3" y="55.6">10</text>
<text x="217.7" y="55.6">3</text>
<text x="217.7" y="58.2">4</text>
<text x="249.9" y="58.5" transform="rotate(-90 249.9 58.5)">14</text>
<text x="74.9" y="64.5">13</text>
<text x="95.2" y="64.5">12</text>
<text x="171.2" y="65.5" transform="rotate(-90 171.2 65.5)">3</text>
<text x="173.3" y="62">3</text>
<text x="177.5" y="65.5" transform="rotate(-90 177.5 65.5)">2</text>
<text x="180.9" y="62">1</text>
<text x="199.3" y="60.7">12</text>
<text x="199.3" y="63.2">13</text>
<text x="217.7" y="60.7">5</text>
<text x="217.7" y="63.2">6</text>
<text x="217.7" y="65.8">7</text>
<text x="74.9" y="67.1">14</text>
<text x="95.2" y="67.1">11</text>
<text x="95.2" y="69.6">10</text>
<text x="164.4" y="68.3">1</text>
<text x="217.7" y="70.9">9</text>
<text x="34" y="77.5" transform="rotate(-90 34 77.5)">1</text>
<text x="74.9" y="72.1">15</text>
<text x="95.8" y="72.1">9</text>
<text x="171.2" y="73.1" transform="rotate(-90 171.2 73.1)">2</text>
<text x="209.3" y="75.6" transform="rotate(-90 209.3 75.6)">8</text>
<text x="34" y="83.9" transform="rotate(-90 34 83.9)">3</text>
<text x="36.8" y="79.8">2</text>
<text x="249.9" y="78.2" transform="rotate(-90 249.9 78.2)">7</text>
<text x="75.5" y="88.6">3</text>
<text x="95.8" y="88.6">4</text>
<text x="183.9" y="84.5" transform="rotate(-90 183.9 84.5)">1</text>
<text x="186" y="87.4">2</text>
<text x="75.5" y="91.2">2</text>
<text x="95.8" y="91.2">5</text>
<text x="95.8" y="93.7">6</text>
<text x="183.9" y="95.3" transform="rotate(-90 183.9 95.3)">8</text>
<text x="183.9" y="92.1" transform="rotate(-90 183.9 92.1)">3</text>
<text x="75.5" y="96.3">1</text>
<text x="95.8" y="96.3">7</text>
<text x="213.1" y="101.6" transform="rotate(-90 213.1 101.6)">16</text>
<text x="183.9" y="106.8" transform="rotate(-90 183.9 106.8)">9</text>
<text x="201.9" y="105.2">15</text>
<text x="202.5" y="107.7">1</text>
<text x="222.8" y="105.2">3</text>
<text x="222.8" y="107.7">2</text>
<text x="183.9" y="111.2" transform="rotate(-90 183.9 111.2)">10</text>
<text x="201.9" y="110.2">10</text>
<text x="202.5" y="112.8">9</text>
<text x="222.8" y="110.2">6</text>
<text x="222.8" y="112.8">7</text>
<text x="93.9" y="117.9">4</text>
<text x="93.9" y="115.3">5</text>
<text x="201.9" y="117.9">11</text>
<text x="222.2" y="117.9">12</text>
<text x="238.5" y="116.9" transform="rotate(-90 238.5 116.9)">5</text>
<text x="31.5" y="122" transform="rotate(-90 31.5 122)">16</text>
<text x="93.9" y="125.5">1</text>
<text x="93.9" y="122.9">2</text>
<text x="93.9" y="120.4">3</text>
<text x="183.9" y="122.6" transform="rotate(-90 183.9 122.6)">11</text>
<text x="202.5" y="122.9">5</text>
<text x="202.5" y="125.5">4</text>
<text x="222.2" y="122.9">13</text>
<text x="201.9" y="128">14</text>
<text x="238.5" y="128.3" transform="rotate(-90 238.5 128.3)">6</text>
<text x="213.1" y="134.1" transform="rotate(-90 213.1 134.1)">8</text>
<text x="31.5" y="141.7" transform="rotate(-90 31.5 141.7)">8</text>
<text x="87.6" y="140.7">1</text>
<text x="87.6" y="143.3">2</text>
<text x="87.6" y="145.8">3</text>
<text x="87.6" y="148.3">4</text>
<text x="180.9" y="149.6">13</text>
<text x="192.4" y="149.6">12</text>
<text x="87.6" y="150.9">5</text>
<text x="87.6" y="153.4">6</text>
<text x="87.6" y="156">7</text>
<text x="87.6" y="158.5">8</text>
<text x="87.6" y="161">9</text>
<text x="87" y="163.6">10</text>
<text x="87" y="166.1">11</text>
<text x="87" y="168.7">12</text>
<text x="87" y="171.2">13</text>
<text x="87" y="173.7">14</text>
<text x="87" y="176.3">15</text>
<text x="87" y="178.8">16</text>
</g>
<g font-size="1.8" fill="#725600">
<text x="221.2" y="49.1">PA7</text>
<text x="221.2" y="51.7">PA6</text>
<text x="221.2" y="59.3">PA3</text>
<text x="221.2" y="56.7">PA4</text>
<text x="221.2" y="54.2">PA5</text>
<text x="221.2" y="61.8">PA2</text>
<text x="221.2" y="64.4">PA1</text>
<text x="221.2" y="66.9">PA0</text>
<text x="63.8" y="89.8">LCDSEL1</text>
<text x="63.8" y="92.3">LCDSEL0</text>
<text x="65.9" y="97.4">LCDEN</text>
<text x="168.5" y="102.7" transform="rotate(-90 168.5 102.7)">~{DATA_READY}</text>
<text x="239.6" y="105.2" transform="rotate(-90 239.6 105.2)">~{DATA_TAKEN}</text>
<text x="23.1" y="158.3">LCD_D0</text>
<text x="23.1" y="160.9">LCD_D1</text>
<text x="23.1" y="166">LCD_D3</text>
<text x="23.1" y="163.4">LCD_D2</text>
<text x="23.1" y="171">LCD_D5</text>
<text x="23.1" y="173.6">LCD_D6</text>
<text x="23.1" y="168.5">LCD_D4</text>
<text x="23.1" y="176.1">LCD_D7</text>
<text x="23.1" y="181.2">LCD_RS</text>
</g>
</svg>
